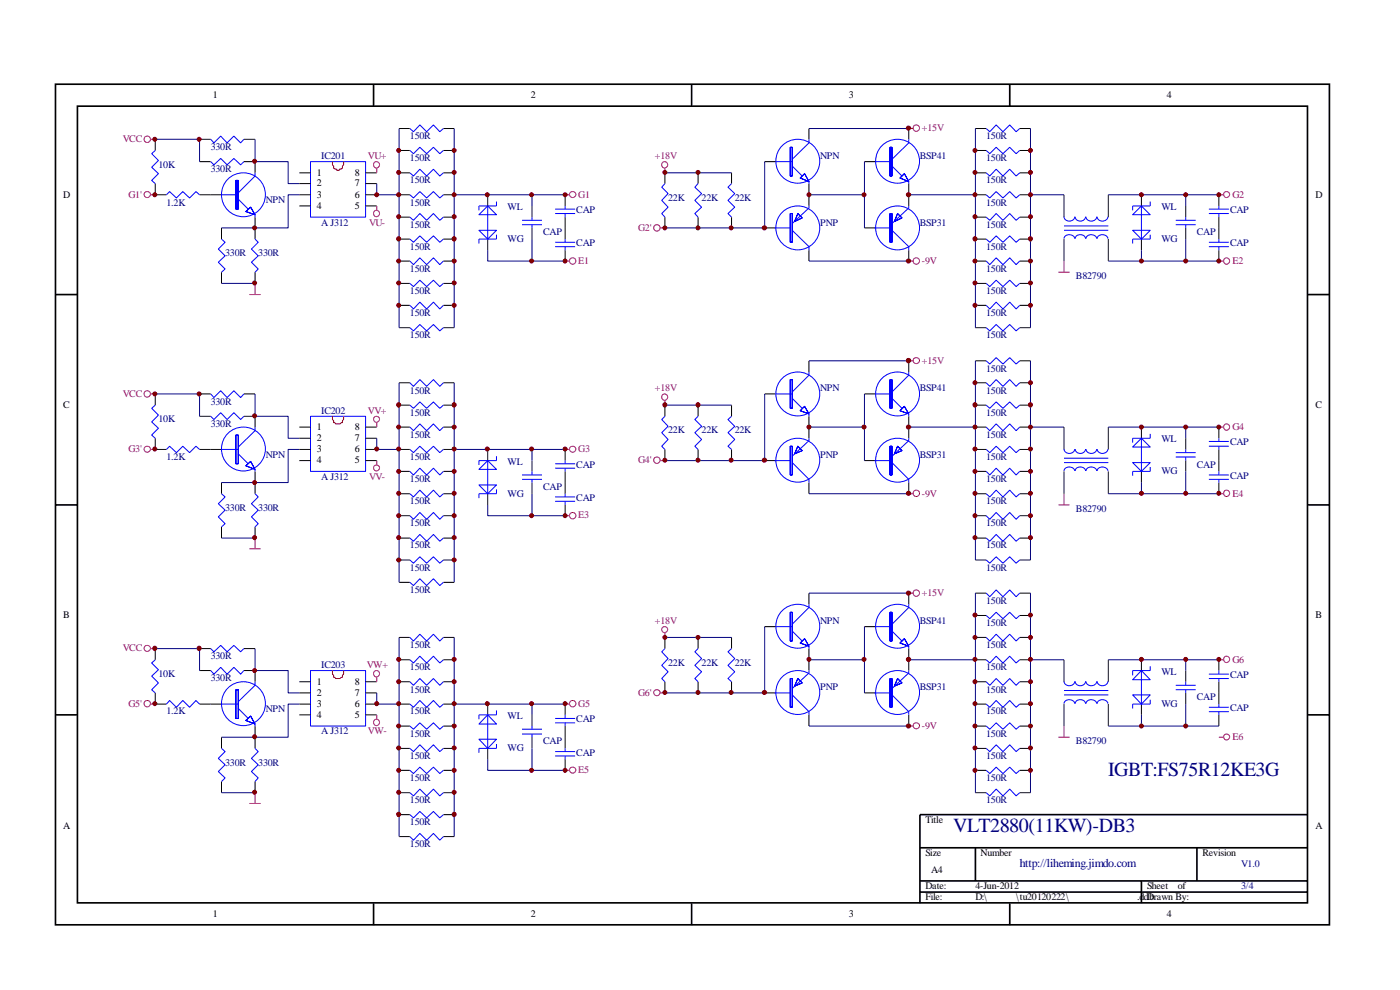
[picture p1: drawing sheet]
<svg xmlns="http://www.w3.org/2000/svg" width="297mm" height="210mm" viewBox="0 0 297 210" stroke-linecap="round" stroke-linejoin="round" font-family="sans-serif">
<g fill="none" stroke="#000" stroke-width=".35">
<path d="M11.8 17.9h270.2v178.3h-270.2zM79.2 17.9v4.6M146.7 17.9v4.6M214.2 17.9v4.6M16.4 22.5h261v169h-261zM11.8 62.5h4.6M277.5 62.5h4.6M11.8 107.1h4.6M277.5 107.1h4.6M11.8 151.6h4.6M277.5 151.6h4.6M195.2 179.8h82.3"/>
<path d="M206.9 179.8v7.1M253.9 179.8v7.1M277.5 172.8h-82.3v18.8M79.2 191.6v4.7M146.7 191.6v4.7M195.2 186.9h82.3M195.2 189.2h82.3M214.2 191.6v4.7M242.1 186.9v4.7"/>
</g>
<g fill="none" stroke="#000" stroke-width=".21">
<path d="M32.9 38.9v2.4h2.4M32.9 29.5v2.4M42.3 34.3h2.4M42.3 29.5h2.4M51.7 34.3h2.4v2.4M51.7 29.5h2.4M63.5 36.7h2.4M63.5 38.9h2.4M77.6 36.7h2.3M77.6 38.9h2.3M84.7 36.7h2.3M84.7 27.3h2.3"/>
<path d="M84.7 31.9h2.3M94.1 36.7h2.3M94.1 27.3h2.3M94.1 31.9h2.3M141.1 36.7v2.2M148.1 36.7v2.2M155.2 36.7v2.2M162.2 34.3h2.4M171.6 27.3v2.2M171.6 38.9v4.8M183.4 34.3h2.4M192.8 27.3v2.2"/>
<path d="M192.8 38.9v4.8M206.9 36.7h2.3M206.9 27.3h2.3M206.9 31.9h2.3M216.3 36.7h2.3M216.3 27.3h2.3M216.3 31.9h2.3M42.3 41.3h4.7M47 48.3v2.4M47 57.7v2.4M54.1 46.1v4.6M54.1 57.7v2.4"/>
<path d="M63.5 41.3h2.4M63.5 43.7h2.4M77.6 41.3h2.3M77.6 43.7h2.3M84.7 41.3h2.3M84.7 46.1h2.3M84.7 50.7h2.3M84.7 55.4h2.3M94.1 41.3h2.3M94.1 46.1h2.3M94.1 50.7h2.3M94.1 55.4h2.3"/>
<path d="M103.5 41.3v2.4M103.5 50.7v2.4M112.9 43.7v2.4M112.9 48.3v2.4M119.9 41.3v2.4M119.9 46.1v4.6M119.9 53.1v2.3M141.1 46.1v2.2M148.1 46.1v2.2M155.2 46.1v2.2M162.2 48.3h2.4M171.6 53.1v2.3"/>
<path d="M183.4 48.3h2.4M192.8 53.1v2.3M206.9 41.3h2.3M206.9 46.1h2.3M206.9 50.7h2.3M206.9 55.4h2.3M216.3 41.3h2.3M216.3 46.1h2.3M216.3 50.7h2.3M216.3 55.4h2.3M225.7 41.3v4.8M225.7 50.7v4.7"/>
<path d="M235.1 41.3v4.8M235.1 50.7v4.7M242.1 41.3v2.4M242.1 50.7v2.4M251.5 43.7v2.4M251.5 48.3v2.4M258.6 41.3v2.4M258.6 46.1v4.6M258.6 53.1v2.3M84.7 60.1h2.3M84.7 64.8h2.3M84.7 69.5h2.3"/>
<path d="M94.1 60.1h2.3M94.1 64.8h2.3M94.1 69.5h2.3M171.6 76.5v2.4M192.8 76.5v2.4M206.9 60.1h2.3M206.9 64.8h2.3M206.9 69.5h2.3M206.9 76.5h2.3M216.3 60.1h2.3M216.3 64.8h2.3M216.3 69.5h2.3"/>
<path d="M216.3 76.5h2.3M32.9 83.6v2.3M32.9 93v2.3h2.4M42.3 95.3h4.7M42.3 88.3h2.4M42.3 83.6h2.4M51.7 88.3h2.4v2.3M51.7 83.6h2.4M54.1 100v4.7M63.5 95.3h2.4M63.5 90.6h2.4M63.5 93h2.4"/>
<path d="M63.5 97.7h2.4M77.6 95.3h2.3M77.6 90.6h2.3M77.6 93h2.3M77.6 97.7h2.3M84.7 95.3h2.3M84.7 90.6h2.3M84.7 81.2h2.3M84.7 85.9h2.3M84.7 100h2.3M94.1 95.3h2.3M94.1 90.6h2.3"/>
<path d="M94.1 81.2h2.3M94.1 85.9h2.3M94.1 100h2.3M103.5 95.3v2.4M112.9 97.7v2.3M119.9 95.3v2.4M119.9 100v4.7M141.1 85.9v2.4M141.1 95.3v2.4M148.1 85.9v2.4M148.1 95.3v2.4M155.2 85.9v2.4"/>
<path d="M155.2 95.3v2.4M162.2 97.7h2.4M162.2 83.6h2.4M171.6 88.3v4.7M183.4 97.7h2.4M183.4 83.6h2.4M192.8 88.3v4.7M206.9 95.3h2.3M206.9 90.6h2.3M206.9 81.2h2.3M206.9 85.9h2.3M206.9 100h2.3"/>
<path d="M216.3 95.3h2.3M216.3 90.6h2.3M216.3 81.2h2.3M216.3 85.9h2.3M216.3 100h2.3M225.7 90.6v4.7M225.7 100v4.7M235.1 90.6v4.7M235.1 100v4.7M242.1 90.6v2.4M242.1 100v2.4M251.5 93v2.3"/>
<path d="M251.5 97.7v2.3M258.6 90.6v2.4M258.6 95.3v4.7M47 102.4v2.3M47 111.8v2.3M54.1 111.8v2.3M84.7 104.7h2.3M84.7 109.4h2.3M84.7 114.1h2.3M84.7 118.8h2.3M94.1 104.7h2.3M94.1 109.4h2.3"/>
<path d="M94.1 114.1h2.3M94.1 118.8h2.3M103.5 104.7v2.4M112.9 102.4v2.3M119.9 107.1v2.3M171.6 102.4v2.3M192.8 102.4v2.3M206.9 104.7h2.3M206.9 109.4h2.3M206.9 114.1h2.3M206.9 118.8h2.3M216.3 104.7h2.3"/>
<path d="M216.3 109.4h2.3M216.3 114.1h2.3M216.3 118.8h2.3M258.6 102.4v2.3M32.9 137.6v2.4M42.3 137.6h2.4M51.7 137.6h2.4M84.7 123.5h2.3M84.7 135.2h2.3M84.7 140h2.3M94.1 123.5h2.3M94.1 135.2h2.3"/>
<path d="M94.1 140h2.3M141.1 135.2v2.4M148.1 135.2v2.4M155.2 135.2v2.4M162.2 132.9h2.4M171.6 125.8v2.4M171.6 137.6v4.6M183.4 132.9h2.4M192.8 125.8v2.4M192.8 137.6v4.6M206.9 135.2h2.3M206.9 140h2.3"/>
<path d="M206.9 125.8h2.3M206.9 130.6h2.3M216.3 135.2h2.3M216.3 140h2.3M216.3 125.8h2.3M216.3 130.6h2.3M225.7 140v4.6M235.1 140v4.6M242.1 140v2.2M258.6 140v2.2M32.9 147v2.4h2.4M42.3 149.4h4.7"/>
<path d="M42.3 142.2h2.4M47 156.4v2.3M51.7 142.2h2.4v2.4M54.1 154v4.7M63.5 149.4h2.4M63.5 144.6h2.4M63.5 147h2.4M63.5 151.6h2.4M77.6 149.4h2.3M77.6 144.6h2.3M77.6 147h2.3M77.6 151.6h2.3"/>
<path d="M84.7 149.4h2.3M84.7 144.6h2.3M84.7 154h2.3M84.7 158.7h2.3M94.1 149.4h2.3M94.1 144.6h2.3M94.1 154h2.3M94.1 158.7h2.3M103.5 149.4v2.2M103.5 158.7v2.3M112.9 151.6v2.4M112.9 156.4v2.3"/>
<path d="M119.9 149.4v2.2M119.9 154v4.7M141.1 144.6v2.4M148.1 144.6v2.4M155.2 144.6v2.4M162.2 147h2.4M171.6 151.6v2.4M183.4 147h2.4M192.8 151.6v2.4M206.9 149.4h2.3M206.9 144.6h2.3M206.9 154h2.3"/>
<path d="M206.9 158.7h2.3M216.3 149.4h2.3M216.3 144.6h2.3M216.3 154h2.3M216.3 158.7h2.3M225.7 149.4v4.6M235.1 149.4v4.6M242.1 149.4v2.2M251.5 142.2v2.4M251.5 147v2.4M258.6 144.6v4.8M258.6 151.6v2.4"/>
<path d="M47 165.8v2.3M54.1 165.8v2.3M84.7 163.4h2.3M84.7 168.1h2.3M84.7 172.8h2.3M84.7 177.5h2.3M94.1 163.4h2.3M94.1 168.1h2.3M94.1 172.8h2.3M94.1 177.5h2.3M119.9 161v2.4M206.9 163.4h2.3"/>
<path d="M206.9 168.1h2.3M216.3 163.4h2.3M216.3 168.1h2.3"/>
</g>
<g fill="none" stroke="#00f" stroke-width=".21">
<path d="M32.9 31.9l-.7 .7 1.4 1.4-1.4 1.5 1.4 1.3-1.4 1.5 .7 .6M44.7 34.3l.7 .7 1.4-1.4 1.4 1.4 1.4-1.4 1.5 1.4 .6-.7M44.7 29.5l.7 .8 1.4-1.4 1.4 1.4 1.4-1.4 1.5 1.4 .6-.8M54.1 36.7v.6l-3.6 3.6M65.9 34.3h11.7v11.8h-11.7zM87 27.3l.7 .6 1.4-1.4 1.4 1.4 1.4-1.4 1.4 1.4 .8-.6M87 31.9l.7 .7 1.4-1.4 1.4 1.4 1.4-1.4 1.4 1.4 .8-.7M87 36.7l.7 .6 1.4-1.4 1.4 1.4 1.4-1.4 1.4 1.4 .8-.6M141.1 38.9l-.7 .8 1.3 1.4-1.3 1.4 1.3 1.4-1.3 1.4 .7 .8M148.1 38.9l-.7 .8 1.4 1.4-1.4 1.4 1.4 1.4-1.4 1.4 .7 .8M155.2 38.9l-.8 .8 1.5 1.4-1.5 1.4 1.5 1.4-1.5 1.4 .8 .8M164.6 34.3h3.5"/>
<path d="M168.1 35.2l2.1 2.1M171.6 29.5v.8l-3.5 3.5M171.6 38.5v.4M185.8 34.3h3.4M189.2 35.2l2.1 2.1M192.8 29.5v.8l-3.6 3.5M192.8 38.5v.4M209.2 27.3l.8 .6 1.3-1.4 1.5 1.4 1.4-1.4 1.4 1.4 .7-.6M209.2 31.9l.8 .7 1.3-1.4 1.5 1.4 1.4-1.4 1.4 1.4 .7-.7M209.2 36.7l.8 .6 1.3-1.4 1.5 1.4 1.4-1.4 1.4 1.4 .7-.6M35.3 41.3l.7-.7 1.4 1.4 1.4-1.4 1.4 1.4 1.4-1.4 .7 .7M47 50.7l.8 .7-1.5 1.4 1.5 1.5-1.5 1.3 1.5 1.5-.8 .6"/>
<path d="M47 41.3h3.5M50.5 42.2l2.2 2.2M54.1 50.7l.7 .7-1.5 1.4 1.5 1.5-1.5 1.3 1.5 1.5-.7 .6M54.1 45.6v.5M87 41.3l.7 .7 1.4-1.4 1.4 1.4 1.4-1.4 1.4 1.4 .8-.7M87 46.1l.7 .6 1.4-1.4 1.4 1.4 1.4-1.4 1.4 1.4 .8-.6M87 50.7l.7 .7 1.4-1.4 1.4 1.4 1.4-1.4 1.4 1.4 .8-.7M87 55.4l.7 .7 1.4-1.4 1.4 1.4 1.4-1.4 1.4 1.4 .8-.7M101.6 45.6l1.9-1.9 1.8 1.9zM101.6 48.9h3.7l-1.8 1.8zM103.5 43.7v7M105.3 42.8v.9h-3.7v.9"/>
<path d="M105.3 49.8v.9h-3.7v.9M110.7 46.7h4.3M110.7 47.7h4.3M112.9 46.1v.6M112.9 47.7v.6M117.8 44.4h4.2M117.8 45.3h4.2M117.8 51.4h4.2M117.8 52.3h4.2M119.9 43.7v.7M119.9 45.3v.8M119.9 50.7v.7"/>
<path d="M119.9 52.3v.8M164.3 48.3h3.3M168.1 48.9l3.5 3.4v.8M171.6 43.7v.4l-3.5 3.3M185.5 48.3h3.3M189.2 48.9l3.6 3.4v.8M192.8 43.7v.4l-3.6 3.3M209.2 41.3l.8 .7 1.3-1.4 1.5 1.4 1.4-1.4 1.4 1.4 .7-.7M209.2 46.1l.8 .6 1.3-1.4 1.5 1.4 1.4-1.4 1.4 1.4 .7-.6M209.2 50.7l.8 .7 1.3-1.4 1.5 1.4 1.4-1.4 1.4 1.4 .7-.7M209.2 55.4l.8 .7 1.3-1.4 1.5 1.4 1.4-1.4 1.4 1.4 .7-.7M225.7 50.6a1.19 1.19 0 0 1 1.2-.8 1.19 1.19 0 0 1 1.1 .8"/>
<path d="M225.7 46a1.17 1.17 0 0 0 1.2 .9 1.17 1.17 0 0 0 1.1-.9M225.7 47.9h9.4M225.7 48.9h9.4M228.1 50.6a1.14 1.14 0 0 1 1.1-.8 1.14 1.14 0 0 1 1.1 .8M228.1 46a1.11 1.11 0 0 0 1.1 .9 1.11 1.11 0 0 0 1.1-.9M230.4 50.6a1.19 1.19 0 0 1 1.1-.8 1.19 1.19 0 0 1 1.2 .8M230.4 46a1.17 1.17 0 0 0 1.1 .9 1.17 1.17 0 0 0 1.2-.9M232.7 50.6a1.19 1.19 0 0 1 1.2-.8 1.19 1.19 0 0 1 1.1 .8M232.7 46a1.17 1.17 0 0 0 1.2 .9 1.17 1.17 0 0 0 1.1-.9M240.3 45.6l1.8-1.9 1.9 1.9zM240.3 48.9h3.7l-1.9 1.8zM242.1 43.7v7"/>
<path d="M244 42.8v.9h-3.7v.9M244 49.8v.9h-3.7v.9M249.4 46.7h4.3M249.4 47.7h4.3M251.5 46.1v.6M251.5 47.7v.6M256.5 44.4h4.2M256.5 45.3h4.2M256.5 51.4h4.2M256.5 52.3h4.2M258.6 43.7v.7M258.6 45.3v.8"/>
<path d="M258.6 50.7v.7M258.6 52.3v.8M87 60.1l.7 .7 1.4-1.4 1.4 1.4 1.4-1.4 1.4 1.4 .8-.7M87 64.8l.7 .7 1.4-1.4 1.4 1.4 1.4-1.4 1.4 1.4 .8-.7M87 69.5l.7 .7 1.4-1.4 1.4 1.4 1.4-1.4 1.4 1.4 .8-.7M171.6 78.9v.7l-3.5 3.5M192.8 78.9v.7l-3.6 3.5M209.2 60.1l.8 .7 1.3-1.4 1.5 1.4 1.4-1.4 1.4 1.4 .7-.7M209.2 64.8l.8 .7 1.3-1.4 1.5 1.4 1.4-1.4 1.4 1.4 .7-.7M209.2 69.5l.8 .7 1.3-1.4 1.5 1.4 1.4-1.4 1.4 1.4 .7-.7M209.2 76.5l.8 .7 1.3-1.3 1.5 1.3 1.4-1.3 1.4 1.3 .7-.7M32.9 85.9l-.7 .7 1.4 1.5-1.4 1.4 1.4 1.3-1.4 1.5 .7 .7"/>
<path d="M35.3 95.3l.7-.6 1.4 1.3 1.4-1.3 1.4 1.3 1.4-1.3 .7 .6M44.7 88.3l.7 .7 1.4-1.5 1.4 1.5 1.4-1.5 1.5 1.5 .6-.7M44.7 83.6l.7 .7 1.4-1.4 1.4 1.4 1.4-1.4 1.5 1.4 .6-.7M47 95.3h3.5M50.5 96.3l2.2 2.1M54.1 90.6v.8l-3.6 3.4M54.1 99.6v.4M65.9 88.3h11.7v11.7h-11.7zM87 81.2l.7 .8 1.4-1.5 1.4 1.5 1.4-1.5 1.4 1.5 .8-.8M87 85.9l.7 .7 1.4-1.3 1.4 1.3 1.4-1.3 1.4 1.3 .8-.7M87 90.6l.7 .8 1.4-1.5 1.4 1.5 1.4-1.5 1.4 1.5 .8-.8M87 95.3l.7 .7 1.4-1.3 1.4 1.3 1.4-1.3 1.4 1.3 .8-.7"/>
<path d="M87 100l.7 .8 1.4-1.5 1.4 1.5 1.4-1.5 1.4 1.5 .8-.8M103.5 97.7l1.8 1.9h-3.7zM103.5 97.7v7M105.3 96.8v.9h-3.7v.9M112.9 100v.8M117.8 98.4h4.2M117.8 99.3h4.2M119.9 97.7v.7M119.9 99.3v.7M141.1 88.3l-.7 .7 1.3 1.4-1.3 1.4 1.3 1.4-1.3 1.5 .7 .6M148.1 88.3l-.7 .7 1.4 1.4-1.4 1.4 1.4 1.4-1.4 1.5 .7 .6M155.2 88.3l-.8 .7 1.5 1.4-1.5 1.4 1.5 1.4-1.5 1.5 .8 .6"/>
<path d="M164.3 97.7h3.3M164.6 83.6h3.5M168.1 98.1l3.5 3.6v.7M168.1 84.5l2.1 2.1M171.6 93v.5l-3.5 3.3M171.6 87.8v.5M185.5 97.7h3.3M185.8 83.6h3.4M189.2 98.1l3.6 3.6v.7M189.2 84.5l2.1 2.1M192.8 93v.5l-3.6 3.3M192.8 87.8v.5"/>
<path d="M209.2 81.2l.8 .8 1.3-1.5 1.5 1.5 1.4-1.5 1.4 1.5 .7-.8M209.2 85.9l.8 .7 1.3-1.3 1.5 1.3 1.4-1.3 1.4 1.3 .7-.7M209.2 90.6l.8 .8 1.3-1.5 1.5 1.5 1.4-1.5 1.4 1.5 .7-.8M209.2 95.3l.8 .7 1.3-1.3 1.5 1.3 1.4-1.3 1.4 1.3 .7-.7M209.2 100l.8 .8 1.3-1.5 1.5 1.5 1.4-1.5 1.4 1.5 .7-.8M225.7 99.9a1.19 1.19 0 0 1 1.2-.8 1.19 1.19 0 0 1 1.1 .8M225.7 95.2a1.17 1.17 0 0 0 1.2 1 1.17 1.17 0 0 0 1.1-1M225.7 97.2h9.4M225.7 98.1h9.4M228.1 99.9a1.14 1.14 0 0 1 1.1-.8 1.14 1.14 0 0 1 1.1 .8M228.1 95.2a1.11 1.11 0 0 0 1.1 1 1.11 1.11 0 0 0 1.1-1M230.4 99.9a1.19 1.19 0 0 1 1.1-.8 1.19 1.19 0 0 1 1.2 .8"/>
<path d="M230.4 95.2a1.17 1.17 0 0 0 1.1 1 1.17 1.17 0 0 0 1.2-1M232.7 99.9a1.19 1.19 0 0 1 1.2-.8 1.19 1.19 0 0 1 1.1 .8M232.7 95.2a1.17 1.17 0 0 0 1.2 1 1.17 1.17 0 0 0 1.1-1M240.3 94.8l1.8-1.8 1.9 1.8zM240.3 98.1h3.7l-1.9 1.9zM242.1 93v7M244 92v1h-3.7v.9M244 99.1v.9h-3.7v.9M249.4 96h4.3M249.4 96.9h4.3M251.5 95.3v.7M251.5 96.9v.8"/>
<path d="M256.5 93.6h4.2M256.5 94.7h4.2M258.6 93v.6M258.6 94.7v.6M258.6 100v.8M47 104.7l.8 .7-1.5 1.4 1.5 1.4-1.5 1.4 1.5 1.5-.8 .7M54.1 104.7l.7 .7-1.5 1.4 1.5 1.4-1.5 1.4 1.5 1.5-.7 .7M87 104.7l.7 .7 1.4-1.4 1.4 1.4 1.4-1.4 1.4 1.4 .8-.7M87 109.4l.7 .8 1.4-1.5 1.4 1.5 1.4-1.5 1.4 1.5 .8-.8M87 114.1l.7 .7 1.4-1.4 1.4 1.4 1.4-1.4 1.4 1.4 .8-.7M87 118.8l.7 .7 1.4-1.4 1.4 1.4 1.4-1.4 1.4 1.4 .8-.7M101.6 102.9h3.7l-1.8 1.8z"/>
<path d="M105.3 103.8v.9h-3.7v1M110.7 100.8h4.3M110.7 101.7h4.3M112.9 101.7v.7M117.8 105.4h4.2M117.8 106.3h4.2M119.9 104.7v.7M119.9 106.3v.8M209.2 104.7l.8 .7 1.3-1.4 1.5 1.4 1.4-1.4 1.4 1.4 .7-.7M209.2 109.4l.8 .8 1.3-1.5 1.5 1.5 1.4-1.5 1.4 1.5 .7-.8M209.2 114.1l.8 .7 1.3-1.4 1.5 1.4 1.4-1.4 1.4 1.4 .7-.7M209.2 118.8l.8 .7 1.3-1.4 1.5 1.4 1.4-1.4 1.4 1.4 .7-.7"/>
<path d="M256.5 100.8h4.2M256.5 101.7h4.2M258.6 101.7v.7M32.9 140l-.7 .6 1.4 1.5-1.4 1.3 1.4 1.5-1.4 1.4 .7 .7M44.7 137.6l.7 .7 1.4-1.4 1.4 1.4 1.4-1.4 1.5 1.4 .6-.7M87 123.5l.7 .7 1.4-1.4 1.4 1.4 1.4-1.4 1.4 1.4 .8-.7M87 135.2l.7 .8 1.4-1.5 1.4 1.5 1.4-1.5 1.4 1.5 .8-.8M87 140l.7 .6 1.4-1.4 1.4 1.4 1.4-1.4 1.4 1.4 .8-.6M141.1 137.6l-.7 .7 1.3 1.4-1.3 1.4 1.3 1.4-1.3 1.4 .7 .7M148.1 137.6l-.7 .7 1.4 1.4-1.4 1.4 1.4 1.4-1.4 1.4 .7 .7M155.2 137.6l-.8 .7 1.5 1.4-1.5 1.4 1.5 1.4-1.5 1.4 .8 .7M164.6 132.9h3.5"/>
<path d="M168.1 133.9l2.1 2.1M171.6 128.2v.7l-3.5 3.5M171.6 137.1v.5M185.8 132.9h3.4M189.2 133.9l2.1 2.1M192.8 128.2v.7l-3.6 3.5M192.8 137.1v.5M209.2 125.8l.8 .8 1.3-1.5 1.5 1.5 1.4-1.5 1.4 1.5 .7-.8M209.2 130.6l.8 .6 1.3-1.3 1.5 1.3 1.4-1.3 1.4 1.3 .7-.6M209.2 135.2l.8 .8 1.3-1.5 1.5 1.5 1.4-1.5 1.4 1.5 .7-.8M209.2 140l.8 .6 1.3-1.4 1.5 1.4 1.4-1.4 1.4 1.4 .7-.6M35.3 149.4l.7-.8 1.4 1.4 1.4-1.4 1.4 1.4 1.4-1.4 .7 .8"/>
<path d="M44.7 142.2l.7 .8 1.4-1.4 1.4 1.4 1.4-1.4 1.5 1.4 .6-.8M47 158.7l.8 .7-1.5 1.5 1.5 1.3-1.5 1.5 1.5 1.3-.8 .8M47 149.4h3.5M50.5 150.3l2.2 2.1M54.1 144.6v.8l-3.6 3.4M54.1 158.7l.7 .7-1.5 1.5 1.5 1.3-1.5 1.5 1.5 1.3-.7 .8M54.1 153.6v.4M65.9 142.2h11.7v11.8h-11.7zM87 144.6l.7 .8 1.4-1.5 1.4 1.5 1.4-1.5 1.4 1.5 .8-.8M87 149.4l.7 .6 1.4-1.4 1.4 1.4 1.4-1.4 1.4 1.4 .8-.6M87 154l.7 .7 1.4-1.4 1.4 1.4 1.4-1.4 1.4 1.4 .8-.7M87 158.7l.7 .7 1.4-1.4 1.4 1.4 1.4-1.4 1.4 1.4 .8-.7"/>
<path d="M101.6 156.8h3.7l-1.8 1.9zM103.5 151.6l1.8 2h-3.7zM103.5 151.6v7.1M105.3 150.7v.9h-3.7v1M105.3 157.8v.9h-3.7v1M110.7 154.7h4.3M110.7 155.7h4.3M112.9 154v.7M112.9 155.7v.7M117.8 152.4h4.2M117.8 153.3h4.2M117.8 159.4h4.2"/>
<path d="M119.9 151.6v.8M119.9 153.3v.7M119.9 158.7v.7M164.3 147h3.3M168.1 147.4l3.5 3.6v.6M171.6 142.2v.5l-3.5 3.3M185.5 147h3.3M189.2 147.4l3.6 3.6v.6M192.8 142.2v.5l-3.6 3.3M209.2 144.6l.8 .8 1.3-1.5 1.5 1.5 1.4-1.5 1.4 1.5 .7-.8M209.2 149.4l.8 .6 1.3-1.4 1.5 1.4 1.4-1.4 1.4 1.4 .7-.6M209.2 154l.8 .7 1.3-1.4 1.5 1.4 1.4-1.4 1.4 1.4 .7-.7"/>
<path d="M209.2 158.7l.8 .7 1.3-1.4 1.5 1.4 1.4-1.4 1.4 1.4 .7-.7M225.7 149.3a1.19 1.19 0 0 1 1.2-.9 1.19 1.19 0 0 1 1.1 .9M225.7 144.5a1.17 1.17 0 0 0 1.2 1 1.17 1.17 0 0 0 1.1-1M225.7 146.5h9.4M225.7 147.4h9.4M228.1 149.3a1.14 1.14 0 0 1 1.1-.9 1.14 1.14 0 0 1 1.1 .9M228.1 144.5a1.11 1.11 0 0 0 1.1 1 1.11 1.11 0 0 0 1.1-1M230.4 149.3a1.19 1.19 0 0 1 1.1-.9 1.19 1.19 0 0 1 1.2 .9M230.4 144.5a1.17 1.17 0 0 0 1.1 1 1.17 1.17 0 0 0 1.2-1M232.7 149.3a1.19 1.19 0 0 1 1.2-.9 1.19 1.19 0 0 1 1.1 .9M232.7 144.5a1.17 1.17 0 0 0 1.2 1 1.17 1.17 0 0 0 1.1-1M240.3 147.4h3.7l-1.9 2z"/>
<path d="M242.1 142.2l1.9 2h-3.7zM242.1 142.2v7.2M244 148.4v1h-3.7v.9M244 141.3v.9h-3.7v1.1M249.4 145.4h4.3M249.4 146.3h4.3M251.5 144.6v.8M251.5 146.3v.7M256.5 143h4.2M256.5 143.9h4.2M256.5 150h4.2M256.5 151h4.2"/>
<path d="M258.6 142.2v.8M258.6 143.9v.7M258.6 149.4v.6M258.6 151v.6M87 163.4l.7 .7 1.4-1.4 1.4 1.4 1.4-1.4 1.4 1.4 .8-.7M87 168.1l.7 .7 1.4-1.4 1.4 1.4 1.4-1.4 1.4 1.4 .8-.7M87 172.8l.7 .7 1.4-1.4 1.4 1.4 1.4-1.4 1.4 1.4 .8-.7M87 177.5l.7 .7 1.4-1.4 1.4 1.4 1.4-1.4 1.4 1.4 .8-.7M117.8 160.4h4.2M119.9 160.4v.6M209.2 163.4l.8 .7 1.3-1.4 1.5 1.4 1.4-1.4 1.4 1.4 .7-.7M209.2 168.1l.8 .7 1.3-1.4 1.5 1.4 1.4-1.4 1.4 1.4 .7-.7"/>
<circle cx="169.2" cy="34.2" r="4.7"/>
<circle cx="190.4" cy="34.2" r="4.7"/>
<circle cx="51.6" cy="41.3" r="4.7"/>
<circle cx="169.2" cy="48.3" r="4.7"/>
<circle cx="190.4" cy="48.3" r="4.7"/>
<circle cx="51.6" cy="95.2" r="4.7"/>
<circle cx="169.2" cy="83.6" r="4.7"/>
<circle cx="169.2" cy="97.6" r="4.7"/>
<circle cx="190.4" cy="83.6" r="4.7"/>
<circle cx="190.4" cy="97.6" r="4.7"/>
<circle cx="169.2" cy="132.8" r="4.7"/>
<circle cx="190.4" cy="132.8" r="4.7"/>
<circle cx="51.6" cy="149.3" r="4.7"/>
<circle cx="169.2" cy="146.9" r="4.7"/>
<circle cx="190.4" cy="146.9" r="4.7"/>
</g>
<path d="M50 38.3v6.1h.5v-6.1zM50 38.3v6.1h.5v-6.1z" fill="#00f" stroke="#00f" stroke-width=".21"/>
<g fill="#00f" stroke="#00f" stroke-width=".21">
<path d="M52.2 44.9l1.9 .7-.9-1.7zM52.2 44.9l1.9 .7-.9-1.7z" fill-rule="evenodd"/>
<path d="M50 92.3v6.1h.5v-6.1zM50 92.3v6.1h.5v-6.1z" fill-rule="evenodd"/>
<path d="M52.2 98.8l1.9 .8-.9-1.7zM52.2 98.8l1.9 .8-.9-1.7z" fill-rule="evenodd"/>
<path d="M50 146.3v6.1h.5v-6.1zM50 146.3v6.1h.5v-6.1z" fill-rule="evenodd"/>
<path d="M52.2 152.8l1.9 .8-.9-1.7zM52.2 152.8l1.9 .8-.9-1.7z" fill-rule="evenodd"/>
<path d="M167.6 31.2v6.1h.5v-6.1zM167.6 31.2v6.1h.5v-6.1z" fill-rule="evenodd"/>
<path d="M170.7 36.8l-.9 1 1.8 .7zM170.7 36.8l-.9 1 1.8 .7z" fill-rule="evenodd"/>
<path d="M188.8 31.2v6.1h.4v-6.1zM188.8 31.2v6.1h.4v-6.1z" fill-rule="evenodd"/>
<path d="M191.9 36.8l-1 1 1.9 .7zM191.9 36.8l-1 1 1.9 .7z" fill-rule="evenodd"/>
<path d="M167.6 45.3v6.1h.5v-6.1zM167.6 45.3v6.1h.5v-6.1z" fill-rule="evenodd"/>
<path d="M169.2 45.3l1 .9-1.6 .8zM169.2 45.3l1 .9-1.6 .8z" fill-rule="evenodd"/>
<path d="M188.8 45.3v6.1h.4v-6.1zM188.8 45.3v6.1h.4v-6.1z" fill-rule="evenodd"/>
<path d="M190.4 45.3l.9 .9-1.6 .8zM190.4 45.3l.9 .9-1.6 .8z" fill-rule="evenodd"/>
<path d="M167.6 80.5v6.1h.5v-6.1zM167.6 80.5v6.1h.5v-6.1z" fill-rule="evenodd"/>
<path d="M170.7 86.2l-.9 .9 1.8 .7zM170.7 86.2l-.9 .9 1.8 .7z" fill-rule="evenodd"/>
<path d="M188.8 80.5v6.1h.4v-6.1zM188.8 80.5v6.1h.4v-6.1z" fill-rule="evenodd"/>
<path d="M190.9 87.1l1.9 .7-.9-1.6zM190.9 87.1l1.9 .7-.9-1.6z" fill-rule="evenodd"/>
<path d="M167.6 94.7v6.1h.5v-6.1zM167.6 94.7v6.1h.5v-6.1z" fill-rule="evenodd"/>
<path d="M169.2 94.7l1 .9-1.6 .7zM169.2 94.7l1 .9-1.6 .7z" fill-rule="evenodd"/>
<path d="M188.8 94.7v6.1h.4v-6.1zM188.8 94.7v6.1h.4v-6.1z" fill-rule="evenodd"/>
<path d="M190.4 94.7l.9 .9-1.6 .7zM190.4 94.7l.9 .9-1.6 .7z" fill-rule="evenodd"/>
<path d="M167.6 129.9v6.1h.5v-6.1zM167.6 129.9v6.1h.5v-6.1z" fill-rule="evenodd"/>
<path d="M170.7 135.5l-.9 .9 1.8 .7zM170.7 135.5l-.9 .9 1.8 .7z" fill-rule="evenodd"/>
<path d="M188.8 129.9v6.1h.4v-6.1zM188.8 129.9v6.1h.4v-6.1z" fill-rule="evenodd"/>
<path d="M190.9 136.4l1.9 .7-.9-1.6zM190.9 136.4l1.9 .7-.9-1.6z" fill-rule="evenodd"/>
<path d="M167.6 143.9v6.1h.5v-6.1zM167.6 143.9v6.1h.5v-6.1z" fill-rule="evenodd"/>
<path d="M169.2 143.9l1 1-1.6 .6zM169.2 143.9l1 1-1.6 .6z" fill-rule="evenodd"/>
<path d="M188.8 143.9v6.1h.4v-6.1zM188.8 143.9v6.1h.4v-6.1z" fill-rule="evenodd"/>
<path d="M190.4 143.9l.9 1-1.6 .6zM190.4 143.9l.9 1-1.6 .6z" fill-rule="evenodd"/>
</g>
<path d="M70.5 34.3v.7l.3 .2v.5l.7 .2v.3h.5v-.3l.6-.2v-.5l.3-.2v-.7M70.5 88.3v.7l.3 .2v.5h.2l.2 .2h.9l.3-.2h.2v-.5l.3-.2v-.7M70.5 142.2v.8l.3 .3v.4h.2l.2 .2h.9l.3-.2h.2v-.4l.3-.3v-.8" fill="none" stroke="#f00" stroke-width=".21"/>
<g fill="none" stroke="#a1006a" stroke-width=".21">
<path d="M32 29.5h.9M79.9 35.7v1M141.1 35.7v1M192.8 27.3h.9M32 41.3h.9M79.9 43.7v.9M119.9 41.3h.9M119.9 55.4h.9M140.1 48.3h1M192.8 55.4h.9M224.5 57.7h2.4M225.7 55.4v2.3"/>
<path d="M258.6 41.3h1M258.6 55.4h1M52.9 62.5h2.4M54.1 60.1v2.4M192.8 76.5h.9M32 95.3h.9M32 83.6h.9M79.9 89.7v.9M79.9 97.7v.9M119.9 95.3h.9M140.1 97.7h1M141.1 85v.9"/>
<path d="M258.6 90.6h1M52.9 116.4h2.4M54.1 114.1v2.3M119.9 109.4h.9M192.8 104.7h.9M224.5 107.1h2.4M225.7 104.7v2.4M258.6 104.7h1M32 137.6h.9M141.1 134.3v.9M192.8 125.8h.9M258.6 140h1"/>
<path d="M32 149.4h.9M79.9 143.7v.9M79.9 151.6v1M119.9 149.4h.9M140.1 147h1M192.8 154h.9M224.5 156.4h2.4M225.7 154v2.4M258.6 156.4h1M52.9 170.4h2.4M54.1 168.1v2.3M119.9 163.4h.9"/>
<circle cx="31.2" cy="29.5" r=".68"/>
<circle cx="79.9" cy="34.9" r=".66"/>
<circle cx="141" cy="34.9" r=".66"/>
<circle cx="194.4" cy="27.2" r=".68"/>
<circle cx="31.3" cy="41.3" r=".66"/>
<circle cx="79.9" cy="45.3" r=".66"/>
<circle cx="121.5" cy="55.4" r=".68"/>
<circle cx="121.5" cy="41.3" r=".66"/>
<circle cx="139.4" cy="48.3" r=".68"/>
<circle cx="194.4" cy="55.4" r=".68"/>
<circle cx="260.2" cy="55.3" r=".66"/>
<circle cx="260.2" cy="41.3" r=".64"/>
<circle cx="194.4" cy="76.5" r=".66"/>
<circle cx="31.2" cy="83.6" r=".68"/>
<circle cx="31.3" cy="95.3" r=".66"/>
<circle cx="79.9" cy="99.3" r=".64"/>
<circle cx="79.9" cy="88.9" r=".64"/>
<circle cx="121.5" cy="95.3" r=".66"/>
<circle cx="139.4" cy="97.6" r=".68"/>
<circle cx="141" cy="84.2" r=".66"/>
<circle cx="260.2" cy="90.6" r=".66"/>
<circle cx="121.5" cy="109.4" r=".68"/>
<circle cx="194.4" cy="104.6" r=".68"/>
<circle cx="260.2" cy="104.6" r=".66"/>
<circle cx="31.3" cy="137.5" r=".66"/>
<circle cx="141" cy="133.5" r=".64"/>
<circle cx="194.4" cy="125.8" r=".68"/>
<circle cx="260.2" cy="139.8" r=".66"/>
<circle cx="31.2" cy="149.3" r=".68"/>
<circle cx="79.9" cy="142.9" r=".66"/>
<circle cx="79.9" cy="153.2" r=".66"/>
<circle cx="121.5" cy="149.3" r=".68"/>
<circle cx="139.4" cy="146.9" r=".66"/>
<circle cx="194.4" cy="154" r=".66"/>
<circle cx="260.2" cy="156.3" r=".64"/>
<circle cx="121.5" cy="163.4" r=".66"/>
</g>
<g fill="#800000" stroke="#800000" stroke-width=".21">
<circle cx="32.9" cy="41.3" r=".42"/>
<circle cx="54" cy="34.2" r=".42"/>
<circle cx="54" cy="48.3" r=".42"/>
<circle cx="54" cy="60" r=".42"/>
<circle cx="42.2" cy="29.5" r=".42"/>
<circle cx="32.9" cy="29.5" r=".42"/>
<circle cx="84.6" cy="31.9" r=".42"/>
<circle cx="84.6" cy="36.6" r=".42"/>
<circle cx="84.6" cy="46" r=".42"/>
<circle cx="84.6" cy="50.7" r=".45"/>
<circle cx="84.6" cy="55.4" r=".42"/>
<circle cx="84.6" cy="60" r=".42"/>
<circle cx="84.6" cy="64.8" r=".42"/>
<circle cx="96.4" cy="31.9" r=".42"/>
<circle cx="96.4" cy="36.6" r=".42"/>
<circle cx="96.4" cy="46" r=".42"/>
<circle cx="96.3" cy="50.7" r=".45"/>
<circle cx="96.4" cy="55.4" r=".42"/>
<circle cx="96.4" cy="60" r=".42"/>
<circle cx="96.4" cy="64.8" r=".42"/>
<circle cx="79.9" cy="41.3" r=".42"/>
<circle cx="84.6" cy="41.3" r=".42"/>
<circle cx="96.4" cy="41.3" r=".42"/>
<circle cx="54" cy="88.2" r=".42"/>
<circle cx="54" cy="102.4" r=".42"/>
<circle cx="79.9" cy="95.2" r=".42"/>
<circle cx="42.2" cy="83.6" r=".42"/>
<circle cx="54" cy="114" r=".42"/>
<circle cx="32.9" cy="83.6" r=".42"/>
<circle cx="96.3" cy="85.9" r=".45"/>
<circle cx="84.6" cy="85.9" r=".45"/>
<circle cx="96.4" cy="90.6" r=".42"/>
<circle cx="84.6" cy="90.6" r=".42"/>
<circle cx="96.4" cy="95.2" r=".42"/>
<circle cx="84.6" cy="95.2" r=".42"/>
<circle cx="96.4" cy="100" r=".42"/>
<circle cx="84.6" cy="100" r=".42"/>
<circle cx="96.4" cy="104.6" r=".42"/>
<circle cx="84.6" cy="104.6" r=".42"/>
<circle cx="96.4" cy="109.4" r=".42"/>
<circle cx="84.6" cy="109.4" r=".42"/>
<circle cx="96.4" cy="114" r=".42"/>
<circle cx="84.6" cy="114" r=".42"/>
<circle cx="96.4" cy="118.8" r=".42"/>
<circle cx="84.6" cy="118.8" r=".42"/>
<circle cx="54" cy="142.2" r=".42"/>
<circle cx="54" cy="156.3" r=".42"/>
<circle cx="79.9" cy="149.3" r=".42"/>
<circle cx="42.2" cy="137.5" r=".45"/>
<circle cx="54" cy="168.1" r=".42"/>
<circle cx="32.8" cy="137.5" r=".45"/>
<circle cx="96.4" cy="139.9" r=".42"/>
<circle cx="84.6" cy="139.9" r=".42"/>
<circle cx="96.4" cy="144.6" r=".42"/>
<circle cx="84.6" cy="144.6" r=".42"/>
<circle cx="96.4" cy="149.3" r=".42"/>
<circle cx="84.6" cy="149.3" r=".42"/>
<circle cx="96.4" cy="154" r=".42"/>
<circle cx="84.6" cy="154" r=".42"/>
<circle cx="96.4" cy="158.7" r=".42"/>
<circle cx="84.6" cy="158.7" r=".42"/>
<circle cx="96.4" cy="163.4" r=".42"/>
<circle cx="84.6" cy="163.4" r=".42"/>
<circle cx="96.4" cy="168.1" r=".42"/>
<circle cx="84.6" cy="168.1" r=".42"/>
<circle cx="96.3" cy="172.8" r=".45"/>
<circle cx="84.6" cy="172.8" r=".45"/>
<circle cx="32.9" cy="95.2" r=".42"/>
<circle cx="32.9" cy="149.3" r=".42"/>
<circle cx="218.6" cy="31.9" r=".42"/>
<circle cx="206.8" cy="31.9" r=".42"/>
<circle cx="218.6" cy="36.6" r=".42"/>
<circle cx="206.8" cy="36.6" r=".42"/>
<circle cx="218.6" cy="46" r=".42"/>
<circle cx="206.8" cy="46" r=".42"/>
<circle cx="218.6" cy="50.7" r=".45"/>
<circle cx="206.8" cy="50.7" r=".45"/>
<circle cx="218.6" cy="55.4" r=".42"/>
<circle cx="206.8" cy="55.4" r=".42"/>
<circle cx="218.6" cy="60" r=".42"/>
<circle cx="206.8" cy="60" r=".42"/>
<circle cx="218.6" cy="64.8" r=".42"/>
<circle cx="206.8" cy="64.8" r=".42"/>
<circle cx="206.8" cy="41.3" r=".42"/>
<circle cx="192.8" cy="41.3" r=".45"/>
<circle cx="171.6" cy="41.3" r=".42"/>
<circle cx="183.3" cy="41.3" r=".42"/>
<circle cx="162.2" cy="48.3" r=".45"/>
<circle cx="141.1" cy="48.3" r=".42"/>
<circle cx="155.1" cy="48.3" r=".42"/>
<circle cx="148.1" cy="48.3" r=".42"/>
<circle cx="141.1" cy="36.6" r=".42"/>
<circle cx="148.1" cy="36.6" r=".42"/>
<circle cx="218.6" cy="41.3" r=".42"/>
<circle cx="171.6" cy="139.9" r=".42"/>
<circle cx="192.8" cy="139.9" r=".45"/>
<circle cx="162.2" cy="146.9" r=".45"/>
<circle cx="218.6" cy="130.5" r=".42"/>
<circle cx="206.8" cy="130.5" r=".42"/>
<circle cx="218.6" cy="135.2" r=".42"/>
<circle cx="206.8" cy="135.2" r=".42"/>
<circle cx="218.6" cy="139.9" r=".42"/>
<circle cx="206.8" cy="139.9" r=".42"/>
<circle cx="218.6" cy="144.6" r=".42"/>
<circle cx="206.8" cy="144.6" r=".42"/>
<circle cx="218.6" cy="149.3" r=".42"/>
<circle cx="206.8" cy="149.3" r=".42"/>
<circle cx="218.6" cy="154" r=".42"/>
<circle cx="206.8" cy="154" r=".42"/>
<circle cx="218.6" cy="158.7" r=".42"/>
<circle cx="206.8" cy="158.7" r=".42"/>
<circle cx="218.6" cy="163.4" r=".42"/>
<circle cx="206.8" cy="163.4" r=".42"/>
<circle cx="183.3" cy="139.9" r=".42"/>
<circle cx="155.1" cy="146.9" r=".42"/>
<circle cx="148.1" cy="146.9" r=".42"/>
<circle cx="148.1" cy="135.2" r=".42"/>
<circle cx="141.1" cy="135.2" r=".42"/>
<circle cx="171.6" cy="90.6" r=".42"/>
<circle cx="192.8" cy="90.6" r=".45"/>
<circle cx="162.2" cy="97.6" r=".45"/>
<circle cx="218.6" cy="81.2" r=".42"/>
<circle cx="206.8" cy="81.2" r=".42"/>
<circle cx="218.6" cy="85.9" r=".45"/>
<circle cx="206.8" cy="85.9" r=".45"/>
<circle cx="218.6" cy="90.6" r=".42"/>
<circle cx="206.8" cy="90.6" r=".42"/>
<circle cx="218.6" cy="95.2" r=".42"/>
<circle cx="206.8" cy="95.2" r=".42"/>
<circle cx="218.6" cy="100" r=".42"/>
<circle cx="206.8" cy="100" r=".42"/>
<circle cx="218.6" cy="104.6" r=".42"/>
<circle cx="206.8" cy="104.6" r=".42"/>
<circle cx="218.6" cy="109.4" r=".42"/>
<circle cx="206.8" cy="109.4" r=".42"/>
<circle cx="218.6" cy="114" r=".42"/>
<circle cx="206.8" cy="114" r=".42"/>
<circle cx="183.3" cy="90.6" r=".42"/>
<circle cx="155.1" cy="97.6" r=".42"/>
<circle cx="148.1" cy="97.6" r=".42"/>
<circle cx="148.1" cy="85.9" r=".45"/>
<circle cx="141" cy="85.9" r=".45"/>
<circle cx="141.1" cy="146.9" r=".42"/>
<circle cx="141.1" cy="97.6" r=".42"/>
<circle cx="119.9" cy="41.3" r=".42"/>
<circle cx="103.4" cy="41.3" r=".42"/>
<circle cx="119.9" cy="55.4" r=".42"/>
<circle cx="112.8" cy="55.4" r=".42"/>
<circle cx="112.8" cy="41.3" r=".42"/>
<circle cx="119.9" cy="95.2" r=".42"/>
<circle cx="119.9" cy="109.4" r=".42"/>
<circle cx="103.4" cy="95.2" r=".42"/>
<circle cx="112.8" cy="109.4" r=".42"/>
<circle cx="112.8" cy="95.2" r=".42"/>
<circle cx="119.9" cy="149.3" r=".42"/>
<circle cx="119.9" cy="163.4" r=".42"/>
<circle cx="103.4" cy="149.3" r=".42"/>
<circle cx="112.8" cy="163.4" r=".42"/>
<circle cx="112.8" cy="149.3" r=".42"/>
<circle cx="242.1" cy="41.3" r=".42"/>
<circle cx="251.5" cy="41.3" r=".42"/>
<circle cx="242.1" cy="90.6" r=".42"/>
<circle cx="251.5" cy="90.6" r=".42"/>
<circle cx="258.6" cy="41.3" r=".42"/>
<circle cx="258.6" cy="90.6" r=".42"/>
<circle cx="258.6" cy="139.9" r=".42"/>
<circle cx="242.1" cy="139.9" r=".42"/>
<circle cx="251.5" cy="139.9" r=".42"/>
<circle cx="242.1" cy="154" r=".42"/>
<circle cx="251.5" cy="154" r=".42"/>
<circle cx="242.1" cy="55.4" r=".42"/>
<circle cx="258.6" cy="55.4" r=".42"/>
<circle cx="251.5" cy="55.4" r=".42"/>
<circle cx="242.1" cy="104.6" r=".42"/>
<circle cx="258.6" cy="104.6" r=".42"/>
<circle cx="251.5" cy="104.6" r=".42"/>
<circle cx="192.8" cy="27.2" r=".45"/>
<circle cx="192.7" cy="76.5" r=".48"/>
<circle cx="192.8" cy="125.8" r=".45"/>
<circle cx="192.8" cy="55.4" r=".45"/>
<circle cx="192.8" cy="104.6" r=".45"/>
<circle cx="192.8" cy="154" r=".45"/>
</g>
<g fill="none" stroke="#000080" stroke-width=".21">
<path d="M32.9 29.5h9.4v4.8M54.1 29.5v4.8h7v4.6h2.4M79.9 38.9v2.4h4.8M84.7 27.3v42.2M96.4 27.3v42.2M141.1 36.7h14.1M162.2 34.3v14h-21.1M171.6 27.3h21.2M183.4 34.3v14M206.9 27.3v42.2M218.6 27.3v42.2M63.5 41.3h-2.4v7h-14.1"/>
<path d="M96.4 41.3h23.5M103.5 53.1v2.3h16.4M112.9 41.3v2.4M112.9 50.7v4.7M171.6 41.3h11.8M171.6 55.4h21.2M192.8 41.3h14.1M218.6 41.3h7.1M235.1 41.3h23.5M242.1 53.1v2.3h-7M242.1 55.4h16.5M251.5 41.3v2.4"/>
<path d="M251.5 50.7v4.7M47 60.1h7.1M171.6 76.5h21.2M206.9 76.5v42.3M218.6 76.5v42.3M32.9 83.6h9.4v4.7M54.1 83.6v4.7h7v4.7h2.4M63.5 95.3h-2.4v7.1h-14.1M79.9 93v2.3h4.8M84.7 81.2v42.3M96.4 81.2v42.3M96.4 95.3h23.5"/>
<path d="M112.9 95.3v2.4M141.1 85.9h14.1M162.2 83.6v14.1h-21.1M171.6 90.6h11.8M183.4 83.6v14.1M192.8 90.6h14.1M218.6 90.6h7.1M235.1 90.6h23.5M251.5 90.6v2.4M251.5 100v4.7M47 114.1h7.1M103.5 107.1v2.3h16.4"/>
<path d="M112.9 104.7v4.7M171.6 104.7h21.2M242.1 102.4v2.3h-7M242.1 104.7h16.5M32.9 137.6h9.4v4.6M54.1 137.6v4.6h7v4.8h2.4M84.7 135.2v42.3M96.4 135.2v42.3M141.1 135.2h14.1M162.2 132.9v14.1h-21.1M171.6 140h11.8M171.6 125.8h21.2"/>
<path d="M183.4 132.9v14.1M192.8 140h14.1M206.9 125.8v42.3M218.6 125.8v42.3M218.6 140h7.1M235.1 140h23.5M251.5 140v2.2M63.5 149.4h-2.4v7h-14.1M79.9 147v2.4h4.8M96.4 149.4h23.5M112.9 149.4v2.2M112.9 158.7v4.7"/>
<path d="M171.6 154h21.2M242.1 151.6v2.4h-7M242.1 154h16.5M251.5 149.4v4.6M47 168.1h7.1M103.5 161v2.4h16.4"/>
</g>
<g font-size="4.2" fill="#000080">
<text x="235.1" y="164.7">IGBT:FS75R12KE3G</text>
<text x="202.2" y="176.4">VLT2880(11KW)-DB3</text>
</g>
<text font-size="2.5" fill="#000080" x="216.3" y="183.9">http://liheming.jimdo.com</text>
<g font-size="2.1">
<text x="45.1" y="20.8">1</text>
<text x="112.6" y="20.8">2</text>
<text x="180.1" y="20.8">3</text>
<text x="247.6" y="20.8">4</text>
<text x="13.4" y="41.9">D</text>
<text x="67.2" y="37.3">1</text>
<text x="67.2" y="39.5">2</text>
<text x="67.2" y="41.9">3</text>
<text x="75.3" y="41.9">6</text>
<text x="75.3" y="39.5">7</text>
<text x="75.3" y="37.3">8</text>
<text x="279.1" y="41.9">D</text>
<text x="67.2" y="44.3">4</text>
<text x="75.3" y="44.3">5</text>
<text x="13.4" y="86.5">C</text>
<text x="279.1" y="86.5">C</text>
<text x="67.2" y="91.3">1</text>
<text x="67.2" y="93.6">2</text>
<text x="67.2" y="95.9">3</text>
<text x="75.3" y="95.9">6</text>
<text x="75.3" y="93.6">7</text>
<text x="75.3" y="91.3">8</text>
<text x="67.2" y="98.3">4</text>
<text x="75.3" y="98.3">5</text>
<text x="13.4" y="131.1">B</text>
<text x="279.1" y="131.1">B</text>
<text x="67.2" y="145.2">1</text>
<text x="67.2" y="147.6">2</text>
<text x="67.2" y="149.9">3</text>
<text x="75.3" y="149.9">6</text>
<text x="75.3" y="147.6">7</text>
<text x="75.3" y="145.2">8</text>
<text x="67.2" y="152.3">4</text>
<text x="75.3" y="152.3">5</text>
<text x="13.4" y="175.8">A</text>
<text x="196.3" y="174.6">Title</text>
<text x="279.1" y="175.8">A</text>
<text x="196.3" y="181.6">Size</text>
<text x="197.5" y="185.2">A4</text>
<text x="208" y="181.6">Number</text>
<text x="255.1" y="181.6">Revision</text>
<text x="196.3" y="188.6">Date:</text>
<text x="196.3" y="191">File:</text>
<text x="206.9" y="188.6">4-Jun-2012</text>
<text x="206.9" y="191">D:\</text>
<text x="215.6" y="191">\tu20120222\</text>
<text x="241.2" y="191">.ddDrawn By:</text>
<text x="243.3" y="188.6">Sheet</text>
<text x="243.8" y="191">b</text>
<text x="249.9" y="188.6">of</text>
<text x="45.1" y="194.6">1</text>
<text x="112.6" y="194.6">2</text>
<text x="180.1" y="194.6">3</text>
<text x="247.6" y="194.6">4</text>
</g>
<g font-size="2.1" fill="#000080">
<text x="87" y="29.5">150R</text>
<text x="209.2" y="29.5">150R</text>
<text x="33.6" y="35.6">10K</text>
<text x="44.7" y="31.8">330R</text>
<text x="68.2" y="33.7">IC201</text>
<text x="87" y="34.2">150R</text>
<text x="174" y="33.7">NPN</text>
<text x="195.2" y="33.7">BSP41</text>
<text x="209.2" y="34.2">150R</text>
<text x="44.7" y="36.5">330R</text>
<text x="87" y="38.9">150R</text>
<text x="209.2" y="38.9">150R</text>
<text x="35.3" y="43.6">1.2K</text>
<text x="56.4" y="43.1">NPN</text>
<text x="68.2" y="47.8">A J312</text>
<text x="87" y="43.6">150R</text>
<text x="107.7" y="44.5">WL</text>
<text x="122.3" y="45.2">CAP</text>
<text x="141.7" y="42.7">22K</text>
<text x="148.8" y="42.7">22K</text>
<text x="155.9" y="42.7">22K</text>
<text x="174" y="47.8">PNP</text>
<text x="195.2" y="47.8">BSP31</text>
<text x="209.2" y="43.6">150R</text>
<text x="246.4" y="44.5">WL</text>
<text x="260.9" y="45.2">CAP</text>
<text x="87" y="48.3">150R</text>
<text x="87" y="53">150R</text>
<text x="107.7" y="51.3">WG</text>
<text x="115.2" y="49.9">CAP</text>
<text x="122.3" y="52.2">CAP</text>
<text x="209.2" y="48.3">150R</text>
<text x="209.2" y="53">150R</text>
<text x="246.4" y="51.3">WG</text>
<text x="253.9" y="49.9">CAP</text>
<text x="260.9" y="52.2">CAP</text>
<text x="47.8" y="54.4">330R</text>
<text x="54.8" y="54.4">330R</text>
<text x="87" y="57.7">150R</text>
<text x="209.2" y="57.7">150R</text>
<text x="228.3" y="59.3">B82790</text>
<text x="87" y="62.3">150R</text>
<text x="209.2" y="62.3">150R</text>
<text x="87" y="67.1">150R</text>
<text x="87" y="71.7">150R</text>
<text x="209.2" y="67.1">150R</text>
<text x="209.2" y="71.7">150R</text>
<text x="87" y="83.5">150R</text>
<text x="174" y="83">NPN</text>
<text x="195.2" y="83">BSP41</text>
<text x="209.2" y="78.8">150R</text>
<text x="209.2" y="83.5">150R</text>
<text x="33.6" y="89.6">10K</text>
<text x="44.7" y="85.9">330R</text>
<text x="68.2" y="87.7">IC202</text>
<text x="87" y="88.2">150R</text>
<text x="209.2" y="88.2">150R</text>
<text x="44.7" y="90.5">330R</text>
<text x="87" y="92.9">150R</text>
<text x="141.7" y="91.9">22K</text>
<text x="148.8" y="91.9">22K</text>
<text x="155.9" y="91.9">22K</text>
<text x="209.2" y="92.9">150R</text>
<text x="246.4" y="93.8">WL</text>
<text x="260.9" y="94.5">CAP</text>
<text x="35.3" y="97.5">1.2K</text>
<text x="56.4" y="97.1">NPN</text>
<text x="68.2" y="101.8">A J312</text>
<text x="87" y="97.5">150R</text>
<text x="107.7" y="98.6">WL</text>
<text x="122.3" y="99.2">CAP</text>
<text x="174" y="97.1">PNP</text>
<text x="195.2" y="97.1">BSP31</text>
<text x="209.2" y="97.5">150R</text>
<text x="246.4" y="100.6">WG</text>
<text x="253.9" y="99.2">CAP</text>
<text x="260.9" y="101.6">CAP</text>
<text x="87" y="102.3">150R</text>
<text x="87" y="106.9">150R</text>
<text x="107.7" y="105.3">WG</text>
<text x="115.2" y="103.9">CAP</text>
<text x="122.3" y="106.3">CAP</text>
<text x="209.2" y="102.3">150R</text>
<text x="209.2" y="106.9">150R</text>
<text x="47.8" y="108.4">330R</text>
<text x="54.8" y="108.4">330R</text>
<text x="87" y="111.7">150R</text>
<text x="209.2" y="111.7">150R</text>
<text x="228.3" y="108.6">B82790</text>
<text x="87" y="116.3">150R</text>
<text x="209.2" y="116.3">150R</text>
<text x="87" y="121.1">150R</text>
<text x="87" y="125.7">150R</text>
<text x="209.2" y="121.1">150R</text>
<text x="209.2" y="128.1">150R</text>
<text x="87" y="137.5">150R</text>
<text x="174" y="132.3">NPN</text>
<text x="195.2" y="132.3">BSP41</text>
<text x="209.2" y="132.8">150R</text>
<text x="209.2" y="137.5">150R</text>
<text x="33.6" y="143.6">10K</text>
<text x="44.7" y="139.9">330R</text>
<text x="68.2" y="141.7">IC203</text>
<text x="87" y="142.2">150R</text>
<text x="141.7" y="141.2">22K</text>
<text x="148.8" y="141.2">22K</text>
<text x="155.9" y="141.2">22K</text>
<text x="209.2" y="142.2">150R</text>
<text x="246.4" y="143.1">WL</text>
<text x="260.9" y="143.8">CAP</text>
<text x="44.7" y="144.5">330R</text>
<text x="87" y="146.9">150R</text>
<text x="174" y="146.4">PNP</text>
<text x="195.2" y="146.4">BSP31</text>
<text x="209.2" y="146.9">150R</text>
<text x="246.4" y="149.9">WG</text>
<text x="253.9" y="148.5">CAP</text>
<text x="35.3" y="151.6">1.2K</text>
<text x="56.4" y="151.1">NPN</text>
<text x="68.2" y="155.8">A J312</text>
<text x="87" y="151.6">150R</text>
<text x="107.7" y="152.5">WL</text>
<text x="122.3" y="153.2">CAP</text>
<text x="209.2" y="151.6">150R</text>
<text x="260.9" y="150.9">CAP</text>
<text x="87" y="156.3">150R</text>
<text x="87" y="161">150R</text>
<text x="107.7" y="159.3">WG</text>
<text x="115.2" y="157.9">CAP</text>
<text x="122.3" y="160.3">CAP</text>
<text x="209.2" y="156.3">150R</text>
<text x="209.2" y="161">150R</text>
<text x="228.3" y="157.9">B82790</text>
<text x="47.8" y="162.4">330R</text>
<text x="54.8" y="162.4">330R</text>
<text x="87" y="165.7">150R</text>
<text x="209.2" y="165.7">150R</text>
<text x="87" y="170.3">150R</text>
<text x="209.2" y="170.3">150R</text>
<text x="87" y="175.1">150R</text>
<text x="87" y="179.7">150R</text>
<text x="263.3" y="184">V1.0</text>
<text x="263.3" y="188.6">3/4</text>
</g>
<g font-size="2.1" fill="#a1006a">
<text x="195.6" y="27.9">+15V</text>
<text x="26.1" y="30.2">VCC</text>
<text x="78.1" y="33.7">VU+</text>
<text x="138.9" y="33.7">+18V</text>
<text x="27.3" y="41.9">G1'</text>
<text x="122.7" y="41.9">G1</text>
<text x="261.5" y="41.9">G2</text>
<text x="78.3" y="47.8">VU-</text>
<text x="135.4" y="48.9">G2'</text>
<text x="122.7" y="56">E1</text>
<text x="195.6" y="56">-9V</text>
<text x="261.5" y="56">E2</text>
<text x="195.6" y="77.1">+15V</text>
<text x="138.9" y="83">+18V</text>
<text x="26.1" y="84.2">VCC</text>
<text x="78.1" y="87.7">VV+</text>
<text x="27.3" y="95.9">G3'</text>
<text x="122.7" y="95.9">G3</text>
<text x="261.5" y="91.3">G4</text>
<text x="78.3" y="101.8">VV-</text>
<text x="135.4" y="98.3">G4'</text>
<text x="195.6" y="105.3">-9V</text>
<text x="261.5" y="105.3">E4</text>
<text x="122.7" y="110">E3</text>
<text x="195.6" y="126.5">+15V</text>
<text x="138.9" y="132.3">+18V</text>
<text x="26.1" y="138.2">VCC</text>
<text x="77.8" y="141.7">VW+</text>
<text x="261.5" y="140.5">G6</text>
<text x="27.3" y="149.9">G5'</text>
<text x="122.7" y="149.9">G5</text>
<text x="135.4" y="147.6">G6'</text>
<text x="78.1" y="155.8">VW-</text>
<text x="195.6" y="154.6">-9V</text>
<text x="261.5" y="157">E6</text>
<text x="122.7" y="164">E5</text>
</g>
</svg>
